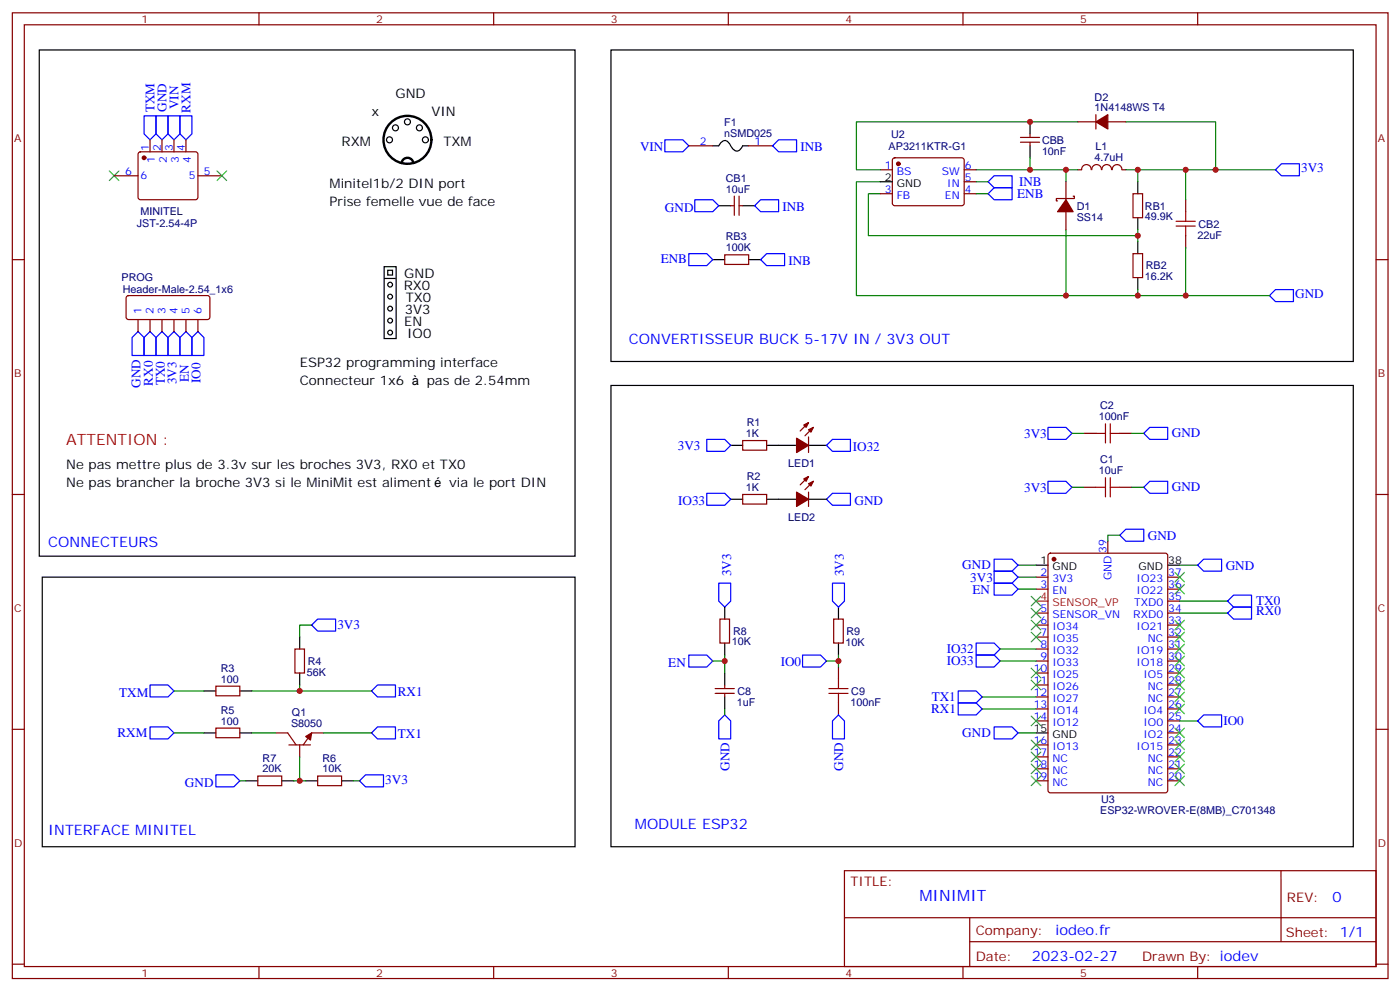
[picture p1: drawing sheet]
<svg xmlns="http://www.w3.org/2000/svg" width="413mm" height="292mm" viewBox="0 0 413 292" stroke-linecap="round" stroke-linejoin="round" font-family="sans-serif">
<g fill="none" stroke="#870000" stroke-width=".35">
<path d="M3.6 3.8h405.4v284.3h-405.4zM7.2 7.3h398.2v277.3h-398.2zM76.3 3.8v3.5M145.5 3.8v3.5M214.6 3.8v3.5M283.7 3.8v3.5M352.9 3.8v3.5M303.5 39.4v1.1M317.6 35.9h5.3M322.9 33.8v4.2M326.4 35.9h5.3M33.6 51.8h7.1"/>
<path d="M40.9 44.9l.5-.2h16.2l.5 .2 .2 .5v12.7l-.2 .5-.5 .2h-16.2l-.5-.2-.2-.5v-12.7zM44.2 41.2v3.5M47.7 41.2v3.5M51.3 41.2v3.5M54.8 41.2v3.5M58.3 51.8h7.1M203 42.9h7M216.4 57.7v5.7M217.8 57.7v5.7M220.6 42.9h7M259.4 50h3.5M259.4 57h3.5"/>
<path d="M263.2 46.7l.4-.2h20.1l.4 .7-.1 12.9-.6 .5-20-.1-.5-.6v-12.7zM284.1 50h3.5M284.1 57h3.5M284.1 53.5h3.5M300.7 41.9h5.6M300.7 40.5h5.6M303.5 41.9v1M314.1 53.5v5.3M316.2 57.7h.3v.8h-5.2v.7h.3M317.6 50h1.1M318.7 50a1.41 1.41 0 0 1 1.4-1.5 1.41 1.41 0 0 1 1.4 1.5M321.7 50a1.41 1.41 0 0 1 1.4-1.5 1.41 1.41 0 0 1 1.4 1.5"/>
<path d="M324.7 50a1.41 1.41 0 0 1 1.4-1.5 1.41 1.41 0 0 1 1.4 1.5M327.7 50a1.41 1.41 0 0 1 1.4-1.5 1.41 1.41 0 0 1 1.4 1.5M330.7 50h1M333.8 57h2.9v7.1h-2.9zM349.4 58.8v3.5M3.6 76.4h3.6M213.5 75h7.1v2.9h-7.1zM215.3 60.6h1.1M217.8 60.6h1M314.1 62.3v5.3M333.8 74.7h2.9v7h-2.9zM349.4 69.4v3.5"/>
<path d="M405.4 76.4h3.6M37.4 87.2l.5-.2 23.5 .1 .4 .6v6l-.7 .4-23.5-.1-.5-.6v-5.7zM40.7 94.1v3.5M44.2 94.1v3.5M47.7 94.1v3.5M51.3 94.1v3.5M54.8 94.1v3.5M58.3 94.1v3.5M218.8 129.7h7.1v2.8h-7.1zM238.2 128.7v4.5M238.2 124.4l-2.4 2.5M239.6 125.8l-2.4 2.5"/>
<path d="M319.4 127.6h3.5M330 127.6h3.5M3.6 145.6h3.6M218.8 145.6h7.1v2.8h-7.1zM238.2 140.3l-2.4 2.5M238.2 144.9v4.2M239.6 141.7l-2.4 2.5M319.4 143.5h3.5M326.4 159.3v3.6M330 143.5h3.5M405.4 145.6h3.6M305.3 169.9h3.5"/>
<path d="M305.3 173.5h3.5M309 163.1l.5-.2h33.9l.6 .4 .1 69.4-.5 .7h-34.1l-.7-.4v-69.4zM344.1 169.9h3.5M344.1 173.5h3.5M344.1 177h3.5M86.9 191.1h2.8v7.1h-2.8zM212.1 182.3h2.8v7h-2.8zM245.6 182.3h2.9v7h-2.9zM247.1 196.4v3.5M305.3 180.5h3.5M305.3 184h3.5M305.3 187.6h3.5"/>
<path d="M305.3 191.1h3.5M305.3 194.6h3.5M305.3 198.2h3.5M344.1 180.5h3.5M344.1 184h3.5M344.1 187.6h3.5M344.1 191.1h3.5M344.1 194.6h3.5M344.1 198.2h3.5M3.6 214.7h3.6M63.6 202h7.1v2.9h-7.1zM63.6 214.4h7.1v2.8h-7.1z"/>
<path d="M81.2 215.8h3.6l2.4 3.5M85.1 219.3h6.4M88.3 219.3v3.5M95.4 215.8h-3.6l-2.4 3.5M210.7 204.2h5.7M210.7 202.7h5.7M213.5 201.7v1M213.5 204.2v1M247.1 207v3.5M305.3 219.3h3.5M305.3 201.7h3.5M305.3 205.2h3.5"/>
<path d="M305.3 208.7h3.5M305.3 212.3h3.5M344.1 215.8h3.5M344.1 219.3h3.5M344.1 201.7h3.5M344.1 205.2h3.5M344.1 208.7h3.5M344.1 212.3h3.5M405.4 214.7h3.6M76 228.5h7v2.8h-7zM93.6 228.5h7v2.8h-7zM305.3 222.8h3.5"/>
<path d="M305.3 226.4h3.5M305.3 229.9h3.5M344.1 222.8h3.5M344.1 226.4h3.5M344.1 229.9h3.5M248.8 256.4h156.6v28.2h-156.6zM377.4 256.4v20.9M248.8 270.2h156.5M285.7 277.3h119.6M285.7 270.2v14.1M3.6 283.9h3.6M76.3 284.6v3.5"/>
<path d="M145.5 284.6v3.5M214.6 284.6v3.5M283.7 284.6v3.5M352.9 284.6v3.5M405.4 283.9h3.6"/>
</g>
<g fill="none" stroke="#00f" stroke-width=".35">
<path d="M42.4 34.1h3.6v5.3l-1.8 1.8-1.8-1.8zM46 34.1h3.5v5.3l-1.8 1.8-1.7-1.8zM49.5 34.1h3.5v5.3l-1.7 1.8-1.8-1.8zM53 34.1h3.6v5.3l-1.8 1.8-1.8-1.8zM195.9 41.2h5.3l1.8 1.7-1.8 1.8h-5.3zM204.7 58.8h5.3l1.8 1.8-1.8 1.7h-5.3zM227.6 42.9l1.8-1.7h5.3v3.5h-5.3zM291.1 57l1.8-1.7h5.3v3.5h-5.3zM291.1 53.5l1.8-1.7h5.3v3.5h-5.3zM375.8 50l1.8-1.8h5.3v3.6h-5.3zM203 74.7h5.2l1.8 1.7-1.8 1.8h-5.2zM222.4 60.6l1.7-1.8h5.3v3.5h-5.3z"/>
<path d="M224.1 76.4l1.8-1.7h5.3v3.5h-5.3zM38.9 99.4l1.8-1.8 1.7 1.8v5.3h-3.5zM42.4 99.4l1.8-1.8 1.8 1.8v5.3h-3.6zM46 99.4l1.7-1.8 1.8 1.8v5.3h-3.5zM49.5 99.4l1.8-1.8 1.7 1.8v5.3h-3.5zM53 99.4l1.8-1.8 1.8 1.8v5.3h-3.6zM56.6 99.4l1.7-1.8 1.8 1.8v5.3h-3.5zM374.1 87l1.7-1.7h5.3v3.5h-5.3zM208.2 129.4h5.3l1.8 1.7-1.8 1.8h-5.3zM243.5 131.1l1.8-1.7h5.3v3.5h-5.3zM308.8 125.8h5.3l1.7 1.8-1.7 1.8h-5.3zM337 127.6l1.8-1.8h5.3v3.6h-5.3z"/>
<path d="M208.2 145.2h5.3l1.8 1.8-1.8 1.8h-5.3zM243.5 147l1.8-1.8h5.3v3.6h-5.3zM308.8 141.7h5.3l1.7 1.8-1.7 1.7h-5.3zM330 157.6l1.7-1.8h5.3v3.5h-5.3zM337 143.5l1.8-1.8h5.3v3.5h-5.3zM211.8 171.7h3.5v5.3l-1.8 1.8-1.7-1.8zM245.3 171.7h3.5v5.3l-1.7 1.8-1.8-1.8zM292.9 171.7h5.3l1.8 1.8-1.8 1.7h-5.3zM292.9 168.2h5.3l1.8 1.7-1.8 1.8h-5.3zM292.9 164.6h5.3l1.8 1.8-1.8 1.8h-5.3zM352.9 166.4l1.7-1.8h5.3v3.6h-5.3zM361.7 177l1.8-1.8h5.3v3.6h-5.3z"/>
<path d="M363.5 178.8h5.3v3.5h-5.3l-1.8-1.8zM93.6 182.3h5.3v3.5h-5.3l-1.8-1.8zM203 192.9h5.2l1.8 1.7-1.8 1.8h-5.2zM236.5 192.9h5.3l1.7 1.7-1.7 1.8h-5.3zM287.6 192.9h5.3l1.8 1.7-1.8 1.8h-5.3zM287.6 189.3h5.3l1.8 1.8-1.8 1.8h-5.3zM44.2 201.7h5.3l1.8 1.7-1.8 1.8h-5.3zM44.2 214h5.3l1.8 1.8-1.8 1.8h-5.3zM109.5 203.4l1.7-1.7h5.3v3.5h-5.3zM111.2 214h5.3v3.6h-5.3l-1.7-1.8zM213.5 210.5l1.8 1.8v5.3h-3.5v-5.3zM247.1 210.5l1.7 1.8v5.3h-3.5v-5.3z"/>
<path d="M282.3 203.4h5.3l1.8 1.8-1.8 1.8h-5.3zM282.3 207h5.3l1.8 1.7-1.8 1.8h-5.3zM292.9 214h5.3l1.8 1.8-1.8 1.8h-5.3zM352.9 212.3l1.7-1.8h5.3v3.5h-5.3zM63.6 228.1h5.3l1.8 1.8-1.8 1.8h-5.3zM105.9 229.9l1.8-1.8h5.3v3.6h-5.3z"/>
</g>
<g fill="none" stroke="#000" stroke-width=".35">
<path d="M11.6 14.7h157.8v149.1h-157.8zM180 14.7h218.7v91.7h-218.7zM303.5 35.9v3.5M210 42.9h1.8l.2-.4a1.56 1.56 0 0 1 2.7-.5l.8 1.3a1.56 1.56 0 0 0 2.7 .6l.6-1h1.8M259.4 53.5h3.5M303.5 42.9v3.6M335.2 53.5v3.5M113.2 78.5h3.5v21.2h-3.5zM114.2 79.6h1.5v1.4h-1.5zM210 76.4h3.5M211.8 60.6h3.5M218.8 60.6h3.6"/>
<path d="M220.6 76.4h3.5M335.2 64.1v3.5M335.2 71.2v3.5M113.3 82h3.2M335.2 81.7v3.6M180 113.5h218.7v135.8h-218.7zM215.3 131.1h3.5M225.9 131.1h8.8M238.2 131.1h5.3M215.3 147h3.5M225.9 147h8.8M238.2 147h5.3"/>
<path d="M12.5 169.9h156.9v79.4h-156.9zM213.5 178.8v3.5M247.1 178.8v3.5M305.3 166.4h3.5M344.1 166.4h3.5M88.3 187.6v3.5M88.3 198.2v3.5M213.5 189.3v3.6M213.5 198.2v3.5M247.1 189.3v3.6M60.1 203.4h3.5M60.1 215.8h3.5"/>
<path d="M70.7 203.4h3.5M70.7 215.8h3.5M213.5 205.2v3.5M305.3 215.8h3.5M72.4 229.9h3.6M83 229.9h3.5M90.1 229.9h3.5M100.6 229.9h3.6"/>
<circle cx="116.5" cy="37.6" r=".88"/>
<circle cx="120.1" cy="35.9" r=".88"/>
<circle cx="123.6" cy="37.6" r=".88"/>
<circle cx="114.8" cy="41.2" r=".88"/>
<circle cx="125.3" cy="41.2" r=".88"/>
<circle cx="114.9" cy="87.3" r=".71"/>
<circle cx="114.9" cy="94.4" r=".71"/>
<circle cx="114.9" cy="97.9" r=".71"/>
<circle cx="114.9" cy="83.8" r=".71"/>
<circle cx="114.9" cy="90.9" r=".71"/>
</g>
<g fill="#870000" stroke="#870000" stroke-width=".35">
<path d="M90.1 216.9l1.7-1.1-.3 2.1z"/>
<path d="M314.1 58.8l2.1 3.5h-4.6z"/>
<path d="M322.9 35.9l3.5-2.1v4.2z"/>
<path d="M234.7 144.9l3.5 2.1-3.5 2.1z"/>
<path d="M238.2 142.4l1.4-.7-.7 1.4z"/>
<path d="M236.8 141l1.4-.7-.7 1.4z"/>
<path d="M234.7 129l3.5 2.1-3.5 2.1z"/>
<path d="M238.2 126.5l1.4-.7-.7 1.4z"/>
<path d="M236.8 125.1l1.4-.7-.7 1.4z"/>
<circle cx="264.7" cy="48.2" r=".53"/>
<circle cx="310.6" cy="164.6" r=".53"/>
<circle cx="42.4" cy="46.5" r=".53"/>
</g>
<g fill="none" stroke="#008700" stroke-width=".35">
<path d="M317.6 35.9h-65.3v14.1h7.1M331.7 35.9h26.5v14.1M259.4 53.5h-7.1v33.5h61.8v-19.4M259.4 57h-3.5v12.4h79.3v-1.8M287.6 50h26.5M287.6 57h3.5M287.6 53.5h3.5M303.5 46.5v3.5M317.6 50h-3.5v3.5M331.7 50h44.1M335.2 50v3.5M349.4 50v8.8"/>
<path d="M335.2 69.4v1.8M349.4 72.9v14.1h24.7M314.1 87h35.3M335.2 85.3v1.7M315.8 127.6h3.6M333.5 127.6h3.5M315.8 143.5h3.6M330 157.6h-3.6v1.7M333.5 143.5h3.5M300 166.4h5.3M300 173.5h5.3M300 169.9h5.3"/>
<path d="M347.6 177h14.1M347.6 166.4h5.3M91.8 184h-3.5v3.6M210 194.6h3.5M213.5 192.9v5.3M243.5 194.6h3.6M247.1 192.9v3.5M294.7 191.1h10.6M294.7 194.6h10.6M347.6 180.5h14.1M51.3 215.8h8.8M51.3 203.4h8.8"/>
<path d="M74.2 215.8h7M74.2 203.4h14.1M88.3 201.7v1.7h21.2M95.4 215.8h14.1M213.5 208.7v1.8M289.4 205.2h15.9M289.4 208.7h15.9M300 215.8h5.3M347.6 212.3h5.3M70.7 229.9h1.7M86.5 229.9h3.6M88.3 222.8v7.1"/>
<path d="M104.2 229.9h1.7"/>
</g>
<g fill="none" stroke="#a10000" stroke-width=".35">
<path d="M346.5 66.6h5.7M346.5 65.2h5.7M349.4 62.3v2.9M349.4 66.6v2.8M322.9 127.6h2.8M325.7 124.8v5.6M327.1 124.8v5.6M327.1 127.6h2.9M322.9 143.5h2.8M325.7 140.7v5.6M327.1 140.7v5.6M327.1 143.5h2.9"/>
<path d="M247.1 199.9v2.8M244.2 204.2h5.7M244.2 202.7h5.7M247.1 204.2v2.8"/>
</g>
<g fill="none" stroke="#3c3" stroke-width=".35">
<path d="M32.2 50.3l2.8 2.9M35 50.3l-2.8 2.9M64 50.3l2.8 2.9M66.8 50.3l-2.8 2.9M303.8 179.1l2.9 2.8M303.8 175.6l2.9 2.8M306.7 179.1l-2.9 2.8M306.7 175.6l-2.9 2.8M346.2 168.5l2.8 2.8M346.2 172l2.8 2.9M349 168.5l-2.8 2.8M349 172l-2.8 2.9"/>
<path d="M303.8 196.7l2.9 2.9M303.8 186.2l2.9 2.8M303.8 182.6l2.9 2.9M306.7 196.7l-2.9 2.9M306.7 186.2l-2.9 2.8M306.7 182.6l-2.9 2.9M346.2 182.6l2.8 2.9M346.2 186.2l2.8 2.8M346.2 189.7l2.8 2.8M346.2 193.2l2.8 2.8M346.2 196.7l2.8 2.9M349 182.6l-2.8 2.9"/>
<path d="M349 186.2l-2.8 2.8M349 189.7l-2.8 2.8M349 193.2l-2.8 2.8M349 196.7l-2.8 2.9M303.8 217.9l2.9 2.8M303.8 210.9l2.9 2.8M303.8 200.3l2.9 2.8M306.7 217.9l-2.9 2.8M306.7 210.9l-2.9 2.8M306.7 200.3l-2.9 2.8M346.2 207.3l2.8 2.8M346.2 214.4l2.8 2.8"/>
<path d="M346.2 217.9l2.8 2.8M346.2 200.3l2.8 2.8M346.2 203.8l2.8 2.8M349 207.3l-2.8 2.8M349 214.4l-2.8 2.8M349 217.9l-2.8 2.8M349 200.3l-2.8 2.8M349 203.8l-2.8 2.8M303.8 228.5l2.9 2.8M303.8 225l2.9 2.8M303.8 221.4l2.9 2.9M306.7 225l-2.9 2.8"/>
<path d="M306.7 228.5l-2.9 2.8M306.7 221.4l-2.9 2.9M346.2 221.4l2.8 2.9M346.2 225l2.8 2.8M346.2 228.5l2.8 2.8M349 221.4l-2.8 2.9M349 225l-2.8 2.8M349 228.5l-2.8 2.8"/>
</g>
<path d="M305.3 177h3.5" fill="none" stroke="#f00" stroke-width=".35"/>
<g fill="none" stroke="#000" stroke-width=".71">
<path d="M121.8 48a1.76 1.76 0 0 0-1.8-1.5 1.76 1.76 0 0 0-1.7 1.5"/>
<circle cx="120" cy="41.2" r="7.1"/>
</g>
<g fill="#c00">
<circle cx="314.1" cy="50" r=".88"/>
<circle cx="349.4" cy="50" r=".88"/>
<circle cx="335.2" cy="50" r=".88"/>
<circle cx="303.5" cy="50" r=".88"/>
<circle cx="358.2" cy="50" r=".88"/>
<circle cx="303.5" cy="35.9" r=".88"/>
<circle cx="335.2" cy="69.4" r=".88"/>
<circle cx="349.4" cy="87" r=".88"/>
<circle cx="314.1" cy="87" r=".88"/>
<circle cx="335.2" cy="87" r=".88"/>
<circle cx="88.3" cy="203.4" r=".88"/>
<circle cx="88.3" cy="229.9" r=".88"/>
<circle cx="247.1" cy="194.6" r=".88"/>
<circle cx="213.5" cy="194.6" r=".88"/>
</g>
<text font-size="4.6" fill="#f00" x="19.5" y="131.1">ATTENTION :</text>
<text font-size="4.6" fill="#00f" x="270.9" y="265.4">MINIMIT</text>
<g font-size="4.2" fill="#00f">
<text x="185.3" y="101.1">CONVERTISSEUR BUCK 5-17V IN / 3V3 OUT</text>
<text x="14.2" y="161.1">CONNECTEURS</text>
<text x="14.2" y="245.8">INTERFACE MINITEL</text>
<text x="187.1" y="244">MODULE ESP32</text>
<text x="392.6" y="265.6">0</text>
<text x="311" y="275.2">iodeo.fr</text>
<text x="304.1" y="283">2023-02-27</text>
</g>
<g font-size="3.9">
<text x="116.5" y="28.8">GND</text>
<text x="109.5" y="34.1">x</text>
<text x="127.1" y="34.1">VIN</text>
<text x="100.6" y="42.9">RXM</text>
<text x="130.6" y="42.9">TXM</text>
<text x="97.1" y="55.3">Minitel1b/2 DIN port</text>
<text x="97.1" y="60.6">Prise femelle vue de face</text>
<text x="119.1" y="81.7">GND</text>
<text x="119" y="85.3">RX0</text>
<text x="119.5" y="88.8">TX0</text>
<text x="119.1" y="95.8">EN</text>
<text x="119.3" y="92.3">3V3</text>
<text x="120" y="99.4">IO0</text>
<text x="88.3" y="108.2">ESP32 programming interface</text>
<text x="88.3" y="113.5">Connecteur 1x6</text>
<text x="125.7" y="113.5">pas de 2.54mm</text>
<text x="19.5" y="143.5">Ne pas brancher la broche 3V3 si le MiniMit est aliment</text>
<text x="19.5" y="138.2">Ne pas mettre plus de 3.3v sur les broches 3V3, RX0 et TX0</text>
<text x="132.3" y="143.5">via le port DIN</text>
</g>
<g font-size="3.9" fill="#00f">
<text x="45.5" y="33" transform="rotate(-90 45.5 33)">TXM</text>
<text x="49" y="32.9" transform="rotate(-90 49 32.9)">GND</text>
<text x="52.6" y="32.1" transform="rotate(-90 52.6 32.1)">VIN</text>
<text x="56.1" y="33.1" transform="rotate(-90 56.1 33.1)">RXM</text>
<text x="188.6" y="44.3">VIN</text>
<text x="235.8" y="44.4">INB</text>
<text x="383.4" y="50.7">3V3</text>
<text x="299.7" y="58.3">ENB</text>
<text x="300.3" y="54.7">INB</text>
<text x="195.9" y="62.3">GND</text>
<text x="230.5" y="62.1">INB</text>
<text x="194.7" y="77.4">ENB</text>
<text x="232.3" y="77.9">INB</text>
<text x="381.6" y="87.7">GND</text>
<text x="45" y="113.5" transform="rotate(-90 45 113.5)">RX0</text>
<text x="48.5" y="113.4" transform="rotate(-90 48.5 113.4)">TX0</text>
<text x="52" y="113.2" transform="rotate(-90 52 113.2)">3V3</text>
<text x="55.6" y="112.5" transform="rotate(-90 55.6 112.5)">EN</text>
<text x="59.1" y="112.8" transform="rotate(-90 59.1 112.8)">IO0</text>
<text x="41.4" y="114.1" transform="rotate(-90 41.4 114.1)">GND</text>
<text x="301.8" y="129.1">3V3</text>
<text x="345.3" y="128.7">GND</text>
<text x="199.7" y="132.5">3V3</text>
<text x="251.3" y="132.9">IO32</text>
<text x="199.8" y="148.7">IO33</text>
<text x="251.8" y="148.6">GND</text>
<text x="301.8" y="144.9">3V3</text>
<text x="345.3" y="144.6">GND</text>
<text x="338.2" y="158.9">GND</text>
<text x="283.5" y="167.6">GND</text>
<text x="361.2" y="167.7">GND</text>
<text x="215.4" y="169.6" transform="rotate(-90 215.4 169.6)">3V3</text>
<text x="248.6" y="169.6" transform="rotate(-90 248.6 169.6)">3V3</text>
<text x="285.9" y="171.4">3V3</text>
<text x="286.5" y="174.9">EN</text>
<text x="370.1" y="178">TX0</text>
<text x="99.4" y="185.1">3V3</text>
<text x="370.1" y="181.2">RX0</text>
<text x="196.9" y="196.4">EN</text>
<text x="230" y="196.1">IO0</text>
<text x="279" y="195.9">IO33</text>
<text x="279" y="192.4">IO32</text>
<text x="35.1" y="205.2">TXM</text>
<text x="117.2" y="205">RX1</text>
<text x="274.3" y="210">RX1</text>
<text x="274.5" y="206.5">TX1</text>
<text x="360.5" y="213.3">IO0</text>
<text x="34.6" y="217.1">RXM</text>
<text x="117.2" y="217.3">TX1</text>
<text x="283.5" y="217">GND</text>
<text x="214.9" y="226.9" transform="rotate(-90 214.9 226.9)">GND</text>
<text x="248.5" y="226.9" transform="rotate(-90 248.5 226.9)">GND</text>
<text x="54.5" y="231.7">GND</text>
<text x="113.5" y="231">3V3</text>
</g>
<g font-size="3.9" fill="#800">
<text x="250.6" y="260.9">TITLE:</text>
<text x="379.2" y="265.6">REV:</text>
<text x="287.5" y="275.1">Company:</text>
<text x="378.9" y="275.8">Sheet: 1/1</text>
<text x="287.5" y="282.8">Date:</text>
<text x="336.5" y="282.9">Drawn By: iodev</text>
</g>
<g font-size="3.2" fill="#800">
<text x="41.7" y="6.8">1</text>
<text x="110.9" y="6.8">2</text>
<text x="180" y="6.8">3</text>
<text x="249.2" y="6.8">4</text>
<text x="318.3" y="6.8">5</text>
<text x="4.2" y="41.9">A</text>
<text x="406" y="41.9">A</text>
<text x="4.2" y="111">B</text>
<text x="406" y="111">B</text>
<text x="4.2" y="180.2">C</text>
<text x="406" y="180.2">C</text>
<text x="4.2" y="249.3">D</text>
<text x="406" y="249.3">D</text>
<text x="41.7" y="287.6">1</text>
<text x="110.9" y="287.6">2</text>
<text x="180" y="287.6">3</text>
<text x="249.2" y="287.6">4</text>
<text x="318.3" y="287.6">5</text>
</g>
<g font-size="3.2" fill="#000080">
<text x="322.5" y="29.8">D2</text>
<text x="322.5" y="32.7">1N4148WS T4</text>
<text x="213.4" y="40.3">nSMD025</text>
<text x="213.4" y="37.1">F1</text>
<text x="262.6" y="40.5">U2</text>
<text x="261.8" y="44.1">AP3211KTR-G1</text>
<text x="307" y="45.5">10nF</text>
<text x="307" y="42.3">CBB</text>
<text x="322.5" y="47.4">4.7uH</text>
<text x="322.8" y="44.2">L1</text>
<text x="213.9" y="53.5">CB1</text>
<text x="213.9" y="56.7">10uF</text>
<text x="41.4" y="63.4">MINITEL</text>
<text x="317.3" y="64.9">SS14</text>
<text x="317.3" y="61.7">D1</text>
<text x="337.4" y="64.9">49.9K</text>
<text x="337.4" y="61.7">RB1</text>
<text x="40.3" y="66.9">JST-2.54-4P</text>
<text x="213.9" y="70.8">RB3</text>
<text x="352.9" y="70.2">22uF</text>
<text x="353.1" y="67">CB2</text>
<text x="213.9" y="74">100K</text>
<text x="35.8" y="82.8">PROG</text>
<text x="337.4" y="82.6">16.2K</text>
<text x="337.6" y="79.3">RB2</text>
<text x="36.2" y="86.3">Header-Male-2.54_1x6</text>
<text x="220.1" y="125.5">R1</text>
<text x="323.8" y="123.7">100nF</text>
<text x="324.2" y="120.4">C2</text>
<text x="219.7" y="128.7">1K</text>
<text x="232.2" y="137.5">LED1</text>
<text x="324.2" y="136.3">C1</text>
<text x="220.1" y="141.4">R2</text>
<text x="323.8" y="139.6">10uF</text>
<text x="219.7" y="144.5">1K</text>
<text x="232.2" y="153.4">LED2</text>
<text x="215.7" y="190">10K</text>
<text x="216" y="186.9">R8</text>
<text x="249.2" y="190.2">10K</text>
<text x="249.4" y="186.9">R9</text>
<text x="65" y="197.8">R3</text>
<text x="90.7" y="195.8">R4</text>
<text x="65" y="201">100</text>
<text x="90.4" y="199">56K</text>
<text x="217.1" y="207.8">1uF</text>
<text x="217.3" y="204.6">C8</text>
<text x="250.6" y="207.8">100nF</text>
<text x="250.8" y="204.6">C9</text>
<text x="65" y="213.3">100</text>
<text x="65" y="210.1">R5</text>
<text x="85.8" y="214">S8050</text>
<text x="86" y="210.8">Q1</text>
<text x="77.4" y="227.4">20K</text>
<text x="77.4" y="224.3">R7</text>
<text x="95" y="227.4">10K</text>
<text x="95" y="224.3">R6</text>
<text x="324.2" y="239.7">ESP32-WROVER-E(8MB)_C701348</text>
<text x="324.4" y="236.5">U3</text>
</g>
<g font-size="3.2" fill="#00f">
<text x="43.9" y="44.5" transform="rotate(-90 43.9 44.5)">1</text>
<text x="47.4" y="44.5" transform="rotate(-90 47.4 44.5)">2</text>
<text x="50.9" y="44.5" transform="rotate(-90 50.9 44.5)">3</text>
<text x="54.4" y="44.5" transform="rotate(-90 54.4 44.5)">4</text>
<text x="206.2" y="42.6">2</text>
<text x="222.4" y="42.6">1</text>
<text x="36.9" y="51.4">6</text>
<text x="41.4" y="52.8">6</text>
<text x="45.6" y="48" transform="rotate(-90 45.6 48)">1</text>
<text x="49.1" y="48" transform="rotate(-90 49.1 48)">2</text>
<text x="52.7" y="48" transform="rotate(-90 52.7 48)">3</text>
<text x="55.6" y="52.8">5</text>
<text x="56.2" y="48" transform="rotate(-90 56.2 48)">4</text>
<text x="60.1" y="51.4">5</text>
<text x="260.7" y="49.6">1</text>
<text x="264.2" y="51.4">BS</text>
<text x="277.5" y="51.4">SW</text>
<text x="284.3" y="53.2">5</text>
<text x="284.3" y="49.6">6</text>
<text x="260.7" y="56.7">3</text>
<text x="264.2" y="58.5">FB</text>
<text x="278.4" y="58.5">EN</text>
<text x="279.1" y="54.9">IN</text>
<text x="284.3" y="56.7">4</text>
<text x="41.7" y="92.3" transform="rotate(-90 41.7 92.3)">1</text>
<text x="45.3" y="92.3" transform="rotate(-90 45.3 92.3)">2</text>
<text x="48.8" y="92.3" transform="rotate(-90 48.8 92.3)">3</text>
<text x="52.3" y="92.3" transform="rotate(-90 52.3 92.3)">4</text>
<text x="55.8" y="92.3" transform="rotate(-90 55.8 92.3)">5</text>
<text x="59.4" y="92.3" transform="rotate(-90 59.4 92.3)">6</text>
<text x="326.1" y="162.9" transform="rotate(-90 326.1 162.9)">39</text>
<text x="306.6" y="173.1">3</text>
<text x="306.6" y="169.6">2</text>
<text x="310.1" y="171.3">3V3</text>
<text x="327.5" y="170.9" transform="rotate(-90 327.5 170.9)">GND</text>
<text x="334.9" y="171.3">IO23</text>
<text x="344.2" y="169.6">37</text>
<text x="344.2" y="173.1">36</text>
<text x="310.1" y="174.9">EN</text>
<text x="334.2" y="178.4">TXD0</text>
<text x="334.9" y="174.9">IO22</text>
<text x="344.2" y="176.6">35</text>
<text x="306.6" y="183.7">6</text>
<text x="306.6" y="180.2">5</text>
<text x="310.1" y="185.5">IO34</text>
<text x="310.1" y="181.9">SENSOR_VN</text>
<text x="333.9" y="181.9">RXD0</text>
<text x="334.9" y="185.5">IO21</text>
<text x="344.2" y="180.2">34</text>
<text x="344.2" y="183.7">33</text>
<text x="306.6" y="190.7">8</text>
<text x="306.6" y="187.2">7</text>
<text x="310.1" y="189">IO35</text>
<text x="338.2" y="189">NC</text>
<text x="344.2" y="187.2">32</text>
<text x="344.2" y="190.7">31</text>
<text x="304.6" y="197.8">10</text>
<text x="306.6" y="194.3">9</text>
<text x="310.1" y="196">IO33</text>
<text x="310.1" y="192.5">IO32</text>
<text x="334.9" y="192.5">IO19</text>
<text x="334.9" y="196">IO18</text>
<text x="344.2" y="194.3">30</text>
<text x="344.2" y="197.8">29</text>
<text x="304.6" y="201.3">11</text>
<text x="310.1" y="203.1">IO26</text>
<text x="310.1" y="199.6">IO25</text>
<text x="336.9" y="199.6">IO5</text>
<text x="338.2" y="203.1">NC</text>
<text x="344.2" y="201.3">28</text>
<text x="304.6" y="208.4">13</text>
<text x="304.6" y="204.9">12</text>
<text x="310.1" y="206.6">IO27</text>
<text x="338.2" y="206.6">NC</text>
<text x="344.2" y="204.9">27</text>
<text x="344.2" y="208.4">26</text>
<text x="304.6" y="211.9">14</text>
<text x="310.1" y="213.7">IO12</text>
<text x="310.1" y="210.1">IO14</text>
<text x="336.9" y="210.1">IO4</text>
<text x="336.9" y="213.7">IO0</text>
<text x="344.2" y="211.9">25</text>
<text x="344.2" y="215.4">24</text>
<text x="304.6" y="219">16</text>
<text x="310.1" y="220.7">IO13</text>
<text x="334.9" y="220.7">IO15</text>
<text x="336.9" y="217.2">IO2</text>
<text x="344.2" y="219">23</text>
<text x="304.6" y="226">18</text>
<text x="304.6" y="222.5">17</text>
<text x="310.1" y="227.8">NC</text>
<text x="310.1" y="224.3">NC</text>
<text x="338.2" y="224.3">NC</text>
<text x="338.2" y="227.8">NC</text>
<text x="344.2" y="222.5">22</text>
<text x="344.2" y="226">21</text>
<text x="304.6" y="229.6">19</text>
<text x="310.1" y="231.3">NC</text>
<text x="338.2" y="231.3">NC</text>
<text x="344.2" y="229.6">20</text>
</g>
<g font-size="3.2">
<text x="260.7" y="53.2">2</text>
<text x="264.2" y="54.9">GND</text>
<text x="306.6" y="166.1">1</text>
<text x="310.1" y="167.8">GND</text>
<text x="335.5" y="167.8">GND</text>
<text x="344.2" y="166.1">38</text>
<text x="304.6" y="215.4">15</text>
<text x="310.1" y="217.2">GND</text>
</g>
<g font-size="3.2" fill="#f00">
<text x="306.6" y="176.6">4</text>
<text x="310.1" y="178.4">SENSOR_VP</text>
</g>
</svg>
